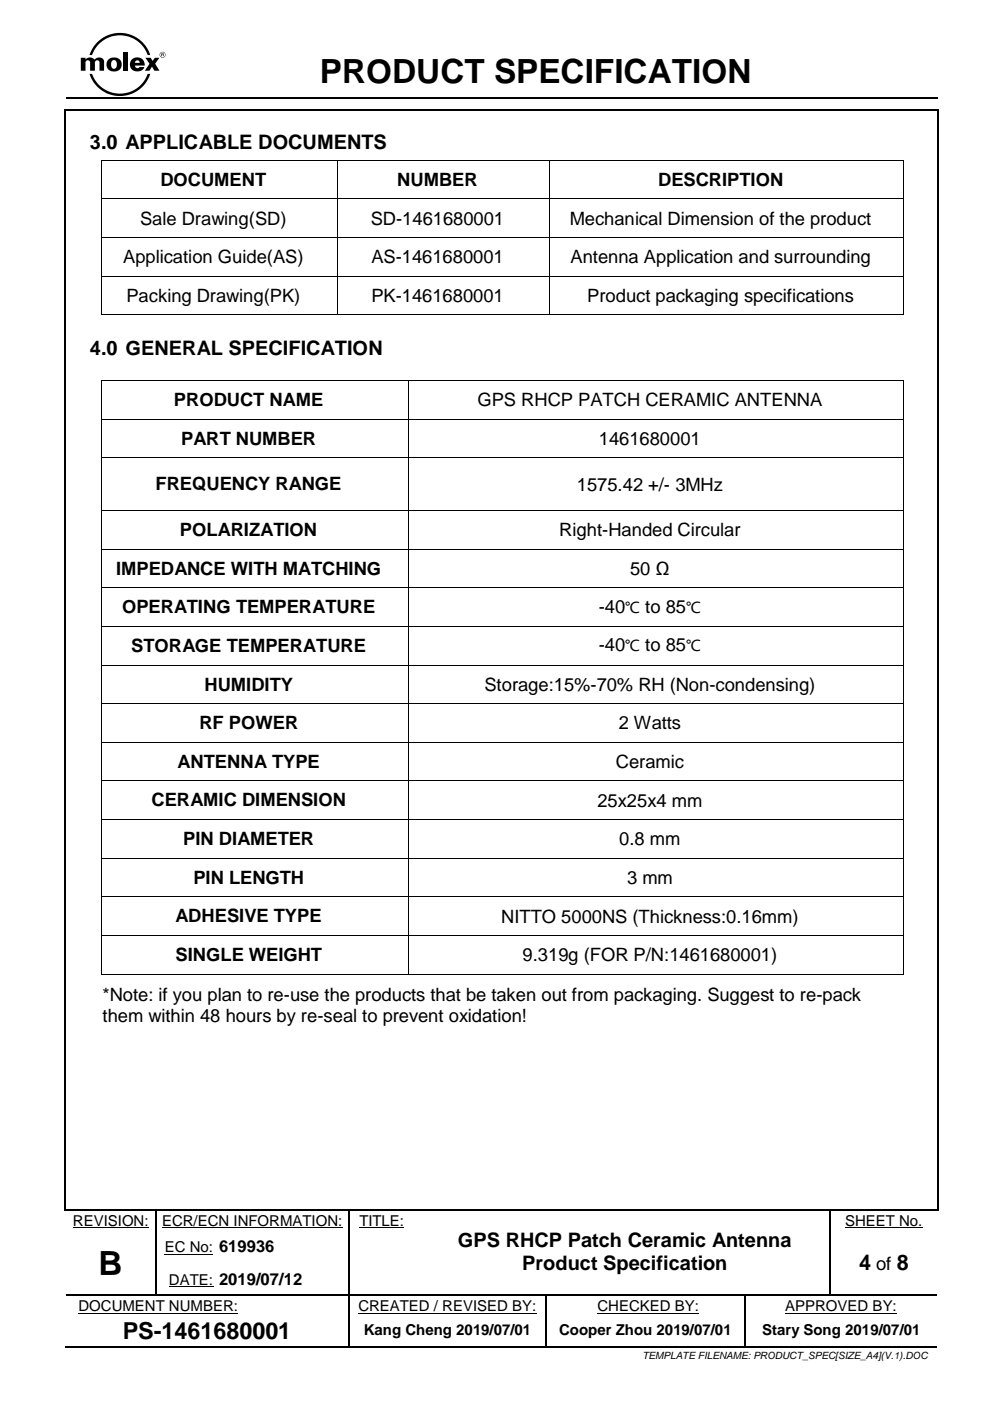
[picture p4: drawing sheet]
<svg xmlns="http://www.w3.org/2000/svg" width="210mm" height="297mm" viewBox="0 0 210 297" stroke-linecap="round" stroke-linejoin="round" font-family="sans-serif">
<path d="M13.8 23.5v232.7M14 20.9h184.7M14 23.3h184.7M198.8 23.5v232.7M14 256.4h184.7M73.9 279.2v6.1M115.8 279.2v6.1M14 285.5h59.8M74.1 285.5h41.5M115.9 285.5h41.8M158 285.5h40.7" fill="none" stroke="#000" stroke-width=".34"/>
<g fill="none" stroke="#000" stroke-width=".21">
<path d="M21.5 34v8M21.6 34h49.8M71.5 34v8M71.6 34h44.8M116.5 34v8M116.6 34h74.9M191.6 34v8M21.5 42.2v8M21.5 50.4v8M21.5 58.6v8M21.6 42.1h49.8M21.6 50.3h49.8"/>
<path d="M21.6 58.5h49.8M71.5 42.2v8M71.5 50.4v8M71.5 58.6v8M71.6 42.1h44.8M71.6 50.3h44.8M71.6 58.5h44.8M116.5 42.2v8M116.5 50.4v8M116.5 58.6v8M116.6 42.1h74.9M116.6 50.3h74.9"/>
<path d="M116.6 58.5h74.9M191.6 42.2v8M191.6 50.4v8M191.6 58.6v8M21.6 66.7h49.8M71.6 66.7h44.8M116.6 66.7h74.9M21.5 80.7v8M21.5 88.9v8.1M21.5 97.1v11M21.6 80.7h64.8M21.6 88.8h64.8"/>
<path d="M21.6 97h64.8M86.5 80.7v8M86.5 88.9v8.1M86.5 97.1v11M86.6 80.7h104.9M86.6 88.8h104.9M86.6 97h104.9M191.6 80.7v8M191.6 88.9v8.1M191.6 97.1v11M21.5 108.3v8M21.5 116.5v8"/>
<path d="M21.6 108.2h64.8M21.6 116.4h64.8M86.5 108.3v8M86.5 116.5v8M86.6 108.2h104.9M86.6 116.4h104.9M191.6 108.3v8M191.6 116.5v8M21.5 124.6v8M21.5 132.8v8.1M21.6 124.6h64.8M21.6 132.7h64.8"/>
<path d="M86.5 124.6v8M86.5 132.8v8.1M86.6 124.6h104.9M86.6 132.7h104.9M191.6 124.6v8M191.6 132.8v8.1M21.5 141v8M21.5 149.2v8M21.5 157.4v8M21.6 141h64.8M21.6 149.1h64.8M21.6 157.3h64.8"/>
<path d="M86.5 141v8M86.5 149.2v8M86.5 157.4v8M86.6 141h104.9M86.6 149.1h104.9M86.6 157.3h104.9M191.6 141v8M191.6 149.2v8M191.6 157.4v8M21.5 165.6v8M21.5 173.8v8M21.6 165.5h64.8"/>
<path d="M21.6 173.7h64.8M86.5 165.6v8M86.5 173.8v8M86.6 165.5h104.9M86.6 173.7h104.9M191.6 165.6v8M191.6 173.8v8M21.5 181.9v8.1M21.5 190.1v8.1M21.5 198.3v8.1M21.6 181.8h64.8M21.6 190.1h64.8"/>
<path d="M21.6 198.2h64.8M86.5 181.9v8.1M86.5 190.1v8.1M86.5 198.3v8.1M86.6 181.8h104.9M86.6 190.1h104.9M86.6 198.2h104.9M191.6 181.9v8.1M191.6 190.1v8.1M191.6 198.3v8.1M21.6 206.5h64.8M86.6 206.5h104.9"/>
<path d="M15.5 260.2h16M16.6 278.3h33.9M34.3 260.2h38.3M34.9 265.8h10.3M35.8 272.7h9.4M76 278.3h37.7M76.2 260.2h9.5M126.6 278.3h21.6M166.4 278.3h23.7M179.1 260.2h16.5"/>
</g>
<g fill="#000">
<path d="M17.1 12.2h1v.4l.1-.1a1.27 1.27 0 0 1 1.8 .1 1.15 1.15 0 0 1 2.1 .3v2.1h-1v-1.7a.49 .49 0 0 0-.5-.5 .49 .49 0 0 0-.5 .5v1.7h-1v-1.7a.49 .49 0 0 0-.5-.5 .49 .49 0 0 0-.5 .5v1.7h-1z" fill-rule="evenodd"/>
<path d="M23.8 12.8h.1a.74 .74 0 0 1 .8 .2 .74 .74 0 0 1 .1 .9 .61 .61 0 0 1-.6 .7 .61 .61 0 0 1-.6-.7v-.6zM22.9 12.7a1.58 1.58 0 0 0 1.1 2.5 1.58 1.58 0 0 0 1.7-2.2 1.75 1.75 0 0 0-2.8-.3z" fill-rule="evenodd"/>
<path d="M20.6 9a6.8 6.8 0 0 1 11.3 2.7h-.6a6.2 6.2 0 0 0-5.9-4.2 6.2 6.2 0 0 0-5.9 4.2h-.5l.6-1.5z" fill-rule="evenodd"/>
<path d="M26.1 11.1h1v3.9h-1z" fill-rule="evenodd"/>
<path d="M27.9 12.7a1.57 1.57 0 0 0 .5 2.3 1.57 1.57 0 0 0 2.2-.8h-1a.51 .51 0 0 1-.6 .2 .51 .51 0 0 1-.4-.5h2.1a1.61 1.61 0 0 0-1-1.6 1.61 1.61 0 0 0-1.8 .4zM28.8 12.9l.3-.1a.49 .49 0 0 1 .5 .5h-1z" fill-rule="evenodd"/>
<path d="M19 15.7h.5a6.2 6.2 0 0 0 5.9 4.1 6.2 6.2 0 0 0 5.9-4.1h.6a6.8 6.8 0 0 1-6.5 4.6 6.8 6.8 0 0 1-6.4-4.6z" fill-rule="evenodd"/>
<path d="M30.8 12.2h1.1l.5 .7 .4-.7h1l-.9 1.3 .9 1.5h-1.1l-.5-.9-.5 .9h-1l1-1.5z" fill-rule="evenodd"/>
<path d="M33.8 11.6a.65 .65 0 0 1 1.3 0 .65 .65 0 0 1-1.3 0zM33.9 11.6a.55 .55 0 0 0 1.1 0 .55 .55 0 0 0-1.1 0z" fill-rule="evenodd"/>
<path d="M34.3 11.4l.3 .1-.3 .1zM34.2 11.3v.6h.1v-.2l.5 .2-.1-.5z" fill-rule="evenodd"/>
<path d="M13.6 23.1h.4v.4h-.4z" fill-rule="evenodd"/>
<path d="M13.6 23.1h.4v.4h-.4z" fill-rule="evenodd"/>
<path d="M21.4 33.9h.2v.1h-.2z" fill-rule="evenodd"/>
<path d="M21.4 33.9h.2v.1h-.2z" fill-rule="evenodd"/>
<path d="M71.4 33.9h.2v.1h-.2z" fill-rule="evenodd"/>
<path d="M116.4 33.9h.2v.1h-.2z" fill-rule="evenodd"/>
<path d="M191.5 33.9h.1v.1h-.1z" fill-rule="evenodd"/>
<path d="M191.5 33.9h.1v.1h-.1z" fill-rule="evenodd"/>
<path d="M198.7 23.1h.3v.4h-.3z" fill-rule="evenodd"/>
<path d="M198.7 23.1h.3v.4h-.3z" fill-rule="evenodd"/>
<path d="M21.4 42h.2v.2h-.2z" fill-rule="evenodd"/>
<path d="M21.4 50.2h.2v.2h-.2z" fill-rule="evenodd"/>
<path d="M21.4 58.4h.2v.2h-.2z" fill-rule="evenodd"/>
<path d="M71.4 42h.2v.2h-.2z" fill-rule="evenodd"/>
<path d="M71.4 50.2h.2v.2h-.2z" fill-rule="evenodd"/>
<path d="M71.4 58.4h.2v.2h-.2z" fill-rule="evenodd"/>
<path d="M116.4 42h.2v.2h-.2z" fill-rule="evenodd"/>
<path d="M116.4 50.2h.2v.2h-.2z" fill-rule="evenodd"/>
<path d="M116.4 58.4h.2v.2h-.2z" fill-rule="evenodd"/>
<path d="M191.5 42h.1v.2h-.1z" fill-rule="evenodd"/>
<path d="M191.5 50.2h.1v.2h-.1z" fill-rule="evenodd"/>
<path d="M191.5 58.4h.1v.2h-.1z" fill-rule="evenodd"/>
<path d="M21.4 66.6h.2v.2h-.2z" fill-rule="evenodd"/>
<path d="M21.4 66.6h.2v.2h-.2z" fill-rule="evenodd"/>
<path d="M71.4 66.6h.2v.2h-.2z" fill-rule="evenodd"/>
<path d="M116.4 66.6h.2v.2h-.2z" fill-rule="evenodd"/>
<path d="M191.5 66.6h.1v.2h-.1z" fill-rule="evenodd"/>
<path d="M191.5 66.6h.1v.2h-.1z" fill-rule="evenodd"/>
<path d="M21.4 80.6h.2v.1h-.2z" fill-rule="evenodd"/>
<path d="M21.4 80.6h.2v.1h-.2z" fill-rule="evenodd"/>
<path d="M21.4 88.7h.2v.2h-.2z" fill-rule="evenodd"/>
<path d="M21.4 97h.2v.1h-.2z" fill-rule="evenodd"/>
<path d="M86.4 80.6h.2v.1h-.2z" fill-rule="evenodd"/>
<path d="M86.4 88.7h.2v.2h-.2z" fill-rule="evenodd"/>
<path d="M86.4 97h.2v.1h-.2z" fill-rule="evenodd"/>
<path d="M191.5 80.6h.1v.1h-.1z" fill-rule="evenodd"/>
<path d="M191.5 80.6h.1v.1h-.1z" fill-rule="evenodd"/>
<path d="M191.5 88.7h.1v.2h-.1z" fill-rule="evenodd"/>
<path d="M191.5 97h.1v.1h-.1z" fill-rule="evenodd"/>
<path d="M21.4 108.1h.2v.2h-.2z" fill-rule="evenodd"/>
<path d="M21.4 116.3h.2v.2h-.2z" fill-rule="evenodd"/>
<path d="M86.4 108.1h.2v.2h-.2z" fill-rule="evenodd"/>
<path d="M86.4 116.3h.2v.2h-.2z" fill-rule="evenodd"/>
<path d="M191.5 108.1h.1v.2h-.1z" fill-rule="evenodd"/>
<path d="M191.5 116.3h.1v.2h-.1z" fill-rule="evenodd"/>
<path d="M21.4 124.5h.2v.1h-.2z" fill-rule="evenodd"/>
<path d="M21.4 132.6h.2v.2h-.2z" fill-rule="evenodd"/>
<path d="M86.4 124.5h.2v.1h-.2z" fill-rule="evenodd"/>
<path d="M86.4 132.6h.2v.2h-.2z" fill-rule="evenodd"/>
<path d="M191.5 124.5h.1v.1h-.1z" fill-rule="evenodd"/>
<path d="M191.5 132.6h.1v.2h-.1z" fill-rule="evenodd"/>
<path d="M21.4 140.9h.2v.1h-.2z" fill-rule="evenodd"/>
<path d="M21.4 149h.2v.2h-.2z" fill-rule="evenodd"/>
<path d="M21.4 157.2h.2v.2h-.2z" fill-rule="evenodd"/>
<path d="M86.4 140.9h.2v.1h-.2z" fill-rule="evenodd"/>
<path d="M86.4 149h.2v.2h-.2z" fill-rule="evenodd"/>
<path d="M86.4 157.2h.2v.2h-.2z" fill-rule="evenodd"/>
<path d="M191.5 140.9h.1v.1h-.1z" fill-rule="evenodd"/>
<path d="M191.5 149h.1v.2h-.1z" fill-rule="evenodd"/>
<path d="M191.5 157.2h.1v.2h-.1z" fill-rule="evenodd"/>
<path d="M21.4 165.4h.2v.2h-.2z" fill-rule="evenodd"/>
<path d="M21.4 173.6h.2v.2h-.2z" fill-rule="evenodd"/>
<path d="M86.4 165.4h.2v.2h-.2z" fill-rule="evenodd"/>
<path d="M86.4 173.6h.2v.2h-.2z" fill-rule="evenodd"/>
<path d="M191.5 165.4h.1v.2h-.1z" fill-rule="evenodd"/>
<path d="M191.5 173.6h.1v.2h-.1z" fill-rule="evenodd"/>
<path d="M21.4 181.8h.2v.1h-.2z" fill-rule="evenodd"/>
<path d="M21.4 190h.2v.1h-.2z" fill-rule="evenodd"/>
<path d="M21.4 198.2h.2v.1h-.2z" fill-rule="evenodd"/>
<path d="M86.4 181.8h.2v.1h-.2z" fill-rule="evenodd"/>
<path d="M86.4 190h.2v.1h-.2z" fill-rule="evenodd"/>
<path d="M86.4 198.2h.2v.1h-.2z" fill-rule="evenodd"/>
<path d="M191.5 181.8h.1v.1h-.1z" fill-rule="evenodd"/>
<path d="M191.5 190h.1v.1h-.1z" fill-rule="evenodd"/>
<path d="M191.5 198.2h.1v.1h-.1z" fill-rule="evenodd"/>
<path d="M21.4 206.4h.2v.1h-.2z" fill-rule="evenodd"/>
<path d="M21.4 206.4h.2v.1h-.2z" fill-rule="evenodd"/>
<path d="M86.4 206.4h.2v.1h-.2z" fill-rule="evenodd"/>
<path d="M191.5 206.4h.1v.1h-.1z" fill-rule="evenodd"/>
<path d="M191.5 206.4h.1v.1h-.1z" fill-rule="evenodd"/>
<path d="M13.6 256.2h.4v.4h-.4z" fill-rule="evenodd"/>
<path d="M13.6 256.2h.4v.4h-.4z" fill-rule="evenodd"/>
<path d="M33 256.6h.2v.2h-.2z" fill-rule="evenodd"/>
<path d="M33 256.2h.3v.4h-.3z" fill-rule="evenodd"/>
<path d="M73.8 256.6h.3v.2h-.3z" fill-rule="evenodd"/>
<path d="M73.8 256.2h.3v.4h-.3z" fill-rule="evenodd"/>
<path d="M89 256.2h.3v.4h-.3z" fill-rule="evenodd"/>
<path d="M175.8 256.6h.3v.2h-.3z" fill-rule="evenodd"/>
<path d="M175.8 256.2h.3v.4h-.3z" fill-rule="evenodd"/>
<path d="M198.7 256.2h.3v.4h-.3z" fill-rule="evenodd"/>
<path d="M198.7 256.2h.3v.4h-.3z" fill-rule="evenodd"/>
<path d="M33 260.6h.2v.9h-.2z" fill-rule="evenodd"/>
<path d="M33 267.5h.2v.9h-.2z" fill-rule="evenodd"/>
<path d="M33 274.4h.2v.2h-.2z" fill-rule="evenodd"/>
<path d="M45.2 274.4h.2v.2h-.2z" fill-rule="evenodd"/>
<path d="M73.8 278.7h.3v.5h-.3z" fill-rule="evenodd"/>
<path d="M73.8 260.6h.3v.9h-.3z" fill-rule="evenodd"/>
<path d="M73.8 267.5h.3v.9h-.3z" fill-rule="evenodd"/>
<path d="M73.8 274.4h.3v.5h-.3z" fill-rule="evenodd"/>
<path d="M89 274.4h.3v.2h-.3z" fill-rule="evenodd"/>
<path d="M115.6 278.7h.3v.5h-.3z" fill-rule="evenodd"/>
<path d="M115.6 274.6h.3v.3h-.3z" fill-rule="evenodd"/>
<path d="M115.6 274.4h.3v.2h-.3z" fill-rule="evenodd"/>
<path d="M157.7 274.6h.2v.3h-.2z" fill-rule="evenodd"/>
<path d="M157.7 274.4h.2v.2h-.2z" fill-rule="evenodd"/>
<path d="M157.7 278.7h.2v.5h-.2z" fill-rule="evenodd"/>
<path d="M175.8 260.6h.3v.9h-.3z" fill-rule="evenodd"/>
<path d="M175.8 267.5h.3v.9h-.3z" fill-rule="evenodd"/>
<path d="M175.8 274.4h.3v.2h-.3z" fill-rule="evenodd"/>
<path d="M73.8 285.3h.3v.3h-.3z" fill-rule="evenodd"/>
<path d="M115.6 285.3h.3v.3h-.3z" fill-rule="evenodd"/>
<path d="M157.7 285.3h.3v.3h-.3z" fill-rule="evenodd"/>
</g>
<g fill="none" stroke="#000" stroke-width=".25">
<path d="M33.1 256.8v3.8M73.9 256.8v3.8M175.9 256.8v3.8M14 274.5h19M33.1 261.5v6M33.1 268.4v6M33.2 274.5h12M45.4 274.5h28.4M73.9 261.5v6M73.9 268.4v6M73.9 274.9v3.8M74.1 274.5h14.9"/>
<path d="M89.3 274.5h26.3M115.8 274.9v3.8M115.9 274.5h41.8M157.8 274.9v3.8M157.8 279.2v6.1M157.9 274.5h17.9M175.9 261.5v6M175.9 268.4v6M176.1 274.5h22.6"/>
</g>
<g font-size="7.1">
<text x="67.8" y="17.6">PRODUCT SPECIFICATION</text>
<text x="20.9" y="270.1">B</text>
</g>
<text font-size="5" x="26" y="283.8">PS-1461680001</text>
<g font-size="4.6">
<text x="182.1" y="269.2">4</text>
<text x="190.1" y="269.2">8</text>
</g>
<g font-size="4.2">
<text x="19" y="31.6">3.0 APPLICABLE DOCUMENTS</text>
<text x="19" y="75.1">4.0 GENERAL SPECIFICATION</text>
<text x="97" y="264.4">GPS RHCP Patch Ceramic Antenna</text>
<text x="110.7" y="269.2">Product Specification</text>
</g>
<g font-size="3.9">
<text x="34" y="39.4">DOCUMENT</text>
<text x="84.2" y="39.4">NUMBER</text>
<text x="139.5" y="39.4">DESCRIPTION</text>
<text x="29.7" y="47.6">Sale Drawing(SD)</text>
<text x="78.6" y="47.6">SD-1461680001</text>
<text x="120.8" y="47.6">Mechanical Dimension of the product</text>
<text x="26.1" y="55.8">Application Guide(AS)</text>
<text x="78.7" y="55.8">AS-1461680001</text>
<text x="120.9" y="55.8">Antenna Application and surrounding</text>
<text x="26.8" y="64">Packing Drawing(PK)</text>
<text x="78.7" y="64">PK-1461680001</text>
<text x="124.5" y="64">Product packaging specifications</text>
<text x="36.9" y="86.1">PRODUCT NAME</text>
<text x="101.2" y="86.1">GPS RHCP PATCH CERAMIC ANTENNA</text>
<text x="38.4" y="94.3">PART NUMBER</text>
<text x="126.9" y="94.3">1461680001</text>
<text x="33" y="103.9">FREQUENCY RANGE</text>
<text x="122.3" y="104">1575.42 +/- 3MHz</text>
<text x="38.1" y="113.6">POLARIZATION</text>
<text x="118.6" y="113.7">Right-Handed Circular</text>
<text x="24.6" y="121.8">IMPEDANCE WITH MATCHING</text>
<text x="133.5" y="121.9">50 Ω</text>
<text x="25.9" y="130">OPERATING TEMPERATURE</text>
<text x="126.9" y="129.9">-40</text>
<text x="136.8" y="129.9">to 85</text>
<text x="27.8" y="138.2">STORAGE TEMPERATURE</text>
<text x="126.9" y="138.1">-40</text>
<text x="136.8" y="138.1">to 85</text>
<text x="43.4" y="146.4">HUMIDITY</text>
<text x="102.7" y="146.4">Storage:15%-70% RH (Non-condensing)</text>
<text x="42.3" y="154.5">RF POWER</text>
<text x="131.2" y="154.6">2 Watts</text>
<text x="37.6" y="162.8">ANTENNA TYPE</text>
<text x="130.5" y="162.8">Ceramic</text>
<text x="32.1" y="170.9">CERAMIC DIMENSION</text>
<text x="126.6" y="171">25x25x4 mm</text>
<text x="38.8" y="179.1">PIN DIAMETER</text>
<text x="131.3" y="179.1">0.8 mm</text>
<text x="41" y="187.3">PIN LENGTH</text>
<text x="132.9" y="187.3">3 mm</text>
<text x="37.2" y="195.5">ADHESIVE TYPE</text>
<text x="106.2" y="195.5">NITTO 5000NS (Thickness:0.16mm)</text>
<text x="37.2" y="203.7">SINGLE WEIGHT</text>
<text x="110.8" y="203.7">9.319g (FOR P/N:1461680001)</text>
<text x="21.7" y="212.3">*Note: if you plan to re-use the products that be taken out from packaging. Suggest to re-pack</text>
<text x="21.7" y="216.7">them within 48 hours by re-seal to prevent oxidation!</text>
<text x="185.8" y="269.2">of</text>
</g>
<g font-size="3.2">
<text x="132.5" y="129.9">℃</text>
<text x="145.4" y="129.9">℃</text>
<text x="132.5" y="138.1">℃</text>
<text x="145.4" y="138.1">℃</text>
<text x="15.5" y="259.8">REVISION:</text>
<text x="34.3" y="259.8">ECR/ECN INFORMATION:</text>
<text x="76.2" y="259.8">TITLE:</text>
<text x="179.1" y="259.8">SHEET No.</text>
<text x="34.9" y="265.3">EC No: 619936</text>
<text x="35.8" y="272.2">DATE: 2019/07/12</text>
<text x="16.6" y="277.8">DOCUMENT NUMBER:</text>
<text x="76" y="277.8">CREATED / REVISED BY:</text>
<text x="126.6" y="277.8">CHECKED BY:</text>
<text x="166.4" y="277.8">APPROVED BY:</text>
<text x="77.1" y="283">Kang Cheng 2019/07/01</text>
<text x="118.5" y="283">Cooper Zhou 2019/07/01</text>
<text x="161.5" y="283">Stary Song 2019/07/01</text>
</g>
<text font-size="2.1" x="136.2" y="288.1">TEMPLATE FILENAME: PRODUCT_SPEC[SIZE_A4](V.1).DOC</text>
</svg>
